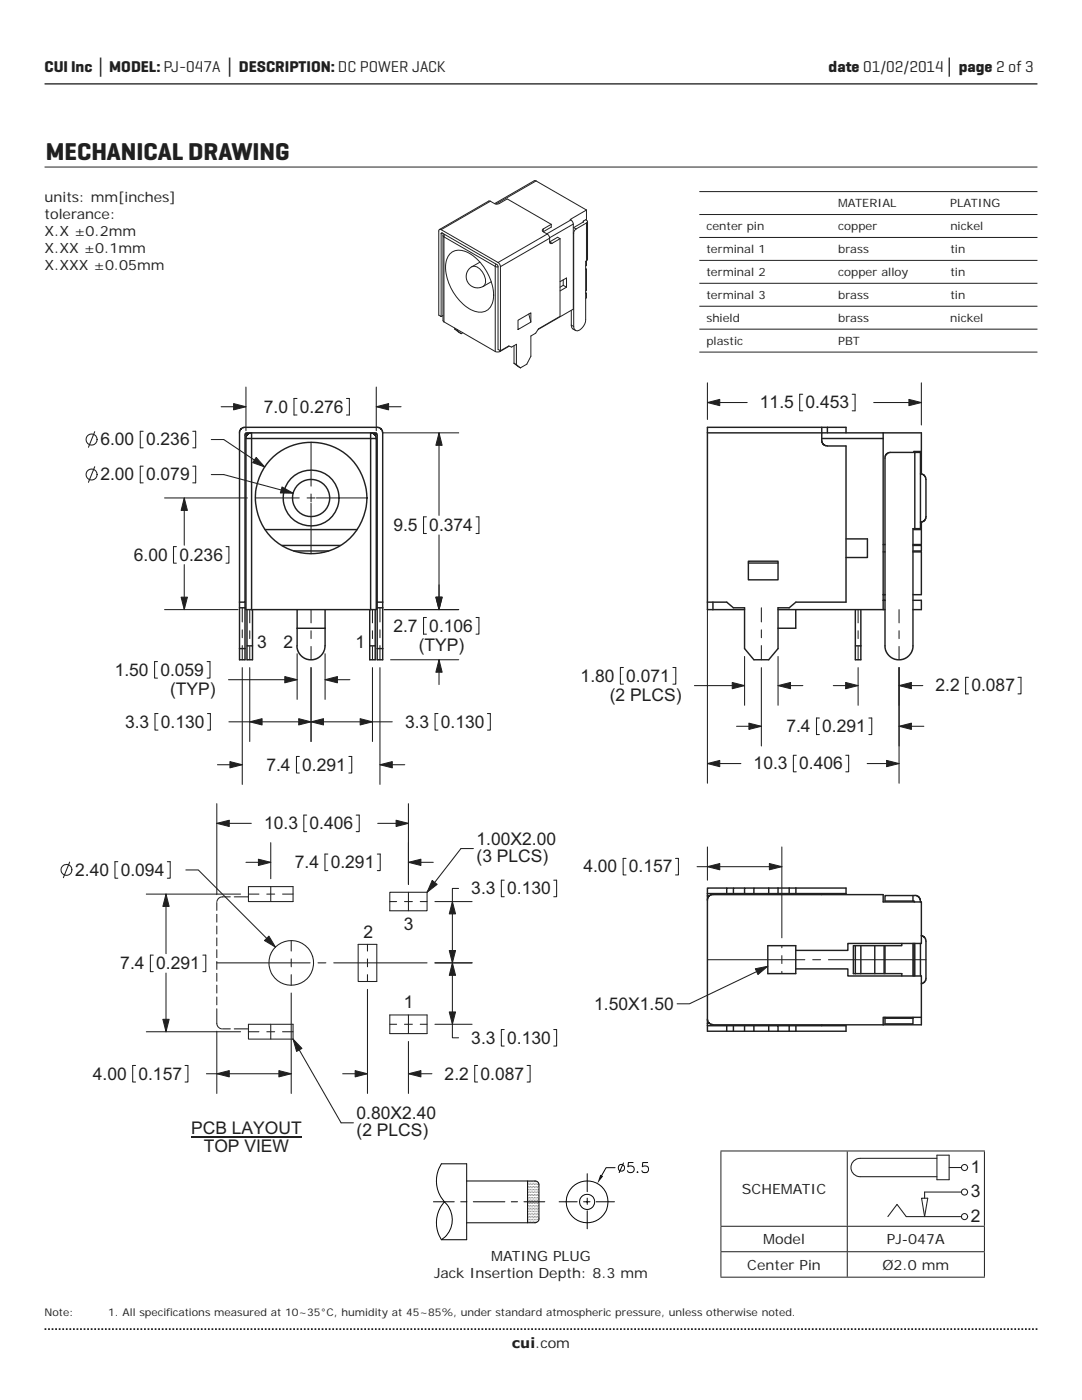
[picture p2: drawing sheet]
<svg xmlns="http://www.w3.org/2000/svg" width="216mm" height="279mm" viewBox="0 0 216 279" stroke-linecap="round" stroke-linejoin="round" font-family="sans-serif">
<path d="M8.9 16.7h198.1" fill="none" stroke="#231f20" stroke-width=".26"/>
<path d="M8.9 265.3h198.1" fill="none" stroke="#231f20" stroke-width=".35" stroke-dasharray=".4 .4 .4 .4 .4 .4" stroke-dashoffset=".7" stroke-linecap="butt"/>
<g fill="none" stroke="#231f20" stroke-width=".2">
<path d="M107 36.1l10 5.8M107 36.1h-.4l-7.9 4.5M107 36.1l-8 4.6M88 45.8h-.3l-.2 .3v16.8l.5 .3v-16.6M88 45.8l11.4 6.6M88.2 46.5l11.1 6.5 .1 16.7 .5 .3M88.2 46.5l-.2 .1M88.4 47l.2 .3M88.5 46.6l-.1 17.4 .2 .2M88.6 47.3v16.9M88.6 47.3l10.2 5.9M88.7 46.8l-.1 .5"/>
<path d="M90 50.5a3.4 3.4 0 0 1 4 .3 10 10 0 0 1 4.4 9.3 2.66 2.66 0 0 1-4.1 1.9 10.1 10.1 0 0 1-5.3-9.7l.2-.8zM94.2 53.2l-.6 .5-.5 1-.1 .9 .3 .7 .6 .6 .9 .5h.9l.7-.3M94.2 53.2a1.42 1.42 0 0 1 1.6 .6 3.2 3.2 0 0 1 1 2.9l-.4 .5 1.6-1M95.8 52.3l-1.6 .9M97.8 40.2a1.99 1.99 0 0 0 1.5 .5l1.9-1 8.8 5.1M97.8 40.2l-.3-.1-9.8 5.7M97.8 40.2l-9.8 5.6M98.8 53.2v16.9M98.8 53.2l.6 .1M98.9 52.7l-.1 .5M99.4 52.4l9.8-5.7 .4 .5 .1 .3-9.8 5.7-.2-.5zM99.9 53.2v16.8"/>
<path d="M108.4 45.7l-.2 .2 .2 .4M108.4 46.3l.8 .4M108.4 45.7v.6M109.7 48.3l.5 .3M109.7 47.5v.8M109.7 48.3a.29 .29 0 0 0 .1 .3 .29 .29 0 0 0 .4 0M110 44.8v.5l-1.6 1M110 44.8l-1.6 .9M111.7 47.6l-.4-.2-1.6 .9M111.7 56.2l1.3-.7v1.8l-1.3 .8M111.7 47.6l-1.5 1M111.7 47.6v15.5l-4.2 2.5-.6 .9-1 .6v4l-.8 1.6-1.3 .7"/>
<path d="M112.4 55.8v1.1l-.7 .4M112.4 56.9l.6 .4M113.9 43.9l.4 .4 .1 .4M113.9 43.9l-4.8 2.8M114.4 44.7v17l-7 4.1M114.4 46.5h.1M114.4 44.7l-4.7 2.7M114.5 46.5v18.7M114.5 45.4l-.1 .1M114.5 45.4l.5 .3M115 45.7l-.4 .5-.1 .3M116.4 44.1v.2"/>
<path d="M116.4 44.3l-1.9 1.1M116.9 53.6l.1 .1M116.9 58.4l.1 .1M116.9 43.9l.3 .2-.2 .4M117 41.9l-3.2 1.9 .1 .1M117 41.9v1.9l-.6 .3M117 53.7v4.3l-.1 .1M117 58.5v.9l-.1 .1M117 53.7l-.1 .1M117 58.5l-.1 .1M117 44.5v8.5l-.1 .1M117 44.5l-2 1.2"/>
<path d="M117.2 44.2v7.6l-.3 .3v11.7a2.36 2.36 0 0 1-1.9 2.2l-.3-.2-.2-.6M88.4 63l-.4 .2M88.6 64.2l10.2 5.9M90.7 65.5v.2M90.7 65.7l1.3 .9M90.7 65.7l.5 .2M91.2 65.9l.8 .7M91.2 65.8v.1M92.3 66.4l-.3 .2M98.8 70.1l.6 .1 .4-.1M99.8 70v.1M99.9 70l1.6-1 .6 .3 .9-.6v4.1"/>
<path d="M101.6 69.1l-1.8 1M102.6 72.5l.4 .3M102.6 69v3.5M102.6 72.5l1.2 .9M103 72.8l.8 .6M103.4 63.9l2.5-1.5v1.9l-2.5 1.5zM105.5 62.7l.4 1.6M114 64.9l.2 .7 .6 .3M114 64.9l.5 .3M114 61.9v3"/>
</g>
<g fill="none" stroke="#231f20" stroke-width=".29">
<path d="M49.1 87.5h1.1M49.1 87.5v34.2h1.1M49.1 87.5v-.4l.3-.4 .8-.3v1.1M50.2 87.5h23.8v-1.1h.3l.5 .4 .3 .7M50.2 87.5v34.2M74 87.5h1.1v34.2h-1.1zM141.2 86.4v35.3h1.1M141.2 86.4h42.6v8.2M164 87.5h12.2M164 85.3v2.8l.4 .7 .7 .2h3.7v31.2h-10l-1.3 1.1h-2.3v8.1l-1.8 2.3h-3l-1.8-2.3v-8.1h-2.3l-1.3-1.1h-3.8M164 85.3h-22.8v1.1M164 85.3h1.1"/>
<path d="M165.1 85.3v1.1M165.1 85.3h3.7v1.1M176.2 86.4v35.3M182.5 90.3h-5l-.7 .4-.2 .5v38.1l.2 .7 .5 .8 .6 .5 1.1 .4 1.2-.1 .9-.5 .7-.7 .4-1.1v-23.8h.3M182.5 90.3h1.2v15.2h-1.2zM183.7 94.6l.7 .2 .4 .9v7.6l-.5 .7-.6 .2M183.8 90.1h-1.4v.2M52.9 105.7h18.4M56.2 108.9h11.7M58.6 110h6.9M149.3 112h5.9v3.7h-5.9zM149.3 112.4h5.9"/>
<path d="M168.8 107.5h4.3v3.8h-4.3M176.2 110.1h.4M176.2 108.7h.4M176.6 119.8h-.4M176.6 118.7h-.4M182.2 108.9h1.6v1.1h-1.6M182.2 119.8h1.6v1.9h-1.6M182.2 110.1h1.6v8.6h-1.6M182.4 105.5v.2h1.4M183.8 104.2v4.5h-1.6M47.8 129.4h1.1M47.8 120.2h1.1l.1-33.7 .2-.1h25.8l.3 .5v44.8h1.1v-45.3l-.1-.4-.3-.5-.5-.2h-26.8l-.7 .4-.2 .5v45.5h1.1v-11.5"/>
<path d="M47.8 121.3h1.1M49.3 128.9v2.8h1.1v-2.8M49.3 121.7v7.2h1.1M50.2 121.7h23.8M50.4 121.7v7.2M59.3 121.7v7.2M59.3 125.4h5.6M64.9 121.7v7.2l-.2 .8-.4 .9-.8 .7-.6 .3-.5 .1-1.2-.1-.8-.5-.7-.7-.3-.7-.1-.8M73.8 128.9v2.8h1.1v-2.8M73.8 128.9h1.1M73.8 121.7v7.2M74.9 121.7v7.2"/>
<path d="M75.3 129.4h1.1M75.3 120.2h1.1M75.3 121.3h1.1M142.3 121.7h6.3M142.3 120.2v1.5M155.2 121.7h21.4M158.8 121.7v3.7h-3.6M170.7 121.7v10h1.1v-2.8M170.7 128.9h1.1M171.8 121.7v7.2M141.2 178.8h.3M141.2 179.6l.2-.7 .6-.4h34.2v1.5h7.6v8.3h-14.6v1.4h-10.4"/>
<path d="M141.2 178.3v.5M141.2 178.8v25.4M145 177.2h-3.8v1.1M146.3 177.2h-1.3v1.1M148.6 177.2h-2.3v1.1M150.4 177.2h-1.8v1.1M153.4 177.2h-3v1.1M153.4 177.2h15.4v1.1h-27.6M153.4 177.2v1.1M155.2 177.2v1.1M157.5 177.2v1.1M158.8 177.2v1.1"/>
<path d="M164 178.3v.2M182.2 178.7h-5.6v1.1h5.6M182.2 179.8l.3 .2M182.2 178.7v1.1M182.2 178.7h.3M182.5 178.7l.4 .1 .5 .3 .3 .9M153.2 188.7h5.6v5.6h-5.6zM158.8 193.4h10.4v1.4h14.6v9.7h-41.5M170.7 188.7v5.6M170.7 188.7h1.1M170.7 194.3h9.2v.5M170.7 188.7h-.4v5.6h.4"/>
<path d="M171.8 188.7v5.6M174.6 188.7v5.6M176.4 188.7v5.6M176.6 188.7v5.6M179.9 188.3v.4h-8.1M182.2 188.3v6.5M182.4 188.3v6.5M182.5 188.3v6.5M183.7 188.3v6.5M183.8 186.7l.7 .4 .3 .7v7.6l-.3 .6-.7 .3M141.2 204.2h.3M141.2 203.4l.2 .8 .9 .3"/>
<path d="M141.2 204.7v1.1h27.6v-1.1h-13.6M141.2 204.7h9.2M141.2 204.2v.5M145 204.7v1.1M146.3 204.7v1.1M148.6 204.7v1.1M150.4 204.7h3v1.1M150.4 204.7v1.1M153.4 204.7h1.8v1.1M157.5 204.7v1.1M158.8 204.7v1.1M164 204.5v.2"/>
<path d="M176.6 203v1.3h5.6v-1.1M176.6 203.2h5.6M182.2 203v.2M183.8 203h-7.6v1.5"/>
<circle cx="62.1" cy="99.4" r="5.6"/>
<circle cx="62.1" cy="99.4" r="11.1"/>
<circle cx="62.1" cy="99.4" r="3.7"/>
</g>
<g fill="none" stroke="#231f20" stroke-width=".21">
<path d="M13.9 172l-1.3 3.2M23.5 172h-.6v3.3h.6M29.2 178.4h18.8M33.1 178.4v11.9M33.4 172h.6v3.3h-.6M37.1 173.6h2.5l15.4 15.4M43.3 164.3h6.8M43.3 160.4v18.1M46 179h-1.6a1.18 1.18 0 0 0-1.1 .9M46.7 179h2.9M49.1 172.1h4.9M49.6 178.4h2.1"/>
<path d="M49.6 176.9h8.9v3h-8.9zM53.2 178.4h1.6M54 168.2v7.2M54 176.9v3M56.4 178.4h2.1M61.2 162.7h-.6v3.3h.6M65.4 170.4h-.6v3.3h.6M71.1 162.7h.6v3.3h-.6M75.3 170.4h.6v3.3h-.6M75.4 164.3h6.1M77.8 179.9h1.3M77.8 178.1h7.4v3.7h-7.4z"/>
<path d="M80.7 179.9h1.6M81.5 160.4v16.1M81.5 172.1h4.9M81.5 178.1v3.7M83.9 179.9h1.3M86.8 179.9h7.4M91.5 177.3h-1.2v29.8h1.2M100.6 175.7h-.6v3.3h.6M110.5 175.7h.6v3.3h-.6M30.6 190.6h-.6v3.3h.6M33.1 194.2v11.7M40.5 190.6h.6v3.3h-.6"/>
<path d="M43.3 192.2h18.6M43.3 180.1v1.6M43.3 182.5v1.5M43.3 184.8v1.6M43.3 187.2v1.6M43.3 189.5v1.6M43.3 191.9v1.6M43.3 194.3v1.5M43.3 196.6v1.6M43.3 199v1.5M58.1 198.2v20M58.1 187.7v2.1"/>
<path d="M58.1 191.4v1.5M58.1 194.5v2.1M63.5 192.2h1.5M66.6 192.2h18.6M71.5 188.5h3.7v7.4h-3.7zM73.3 188.5v1.3M73.3 191.4v1.5M73.3 194.5v1.4M73.3 197.5v20.7M86.8 192.2h7.4M27 212.6h-.5v3.3h.5M29.2 205.9h18.8"/>
<path d="M36.9 212.6h.6v3.3h-.6M41.2 214.3h16.9M43.3 205.8v12.4M43.3 201.3v2.9a1.12 1.12 0 0 0 .9 1.1M44.4 205.3h1.6M46.7 205.3h2.9M49.6 205.9h2.1M49.6 204.4h8.9v3h-8.9zM53.2 205.9h1.6M54 204.4v3M56.4 205.9h2.1M68.4 214.3h4.9"/>
<path d="M77.8 204.4h1.3M77.8 202.6h7.4v3.7h-7.4zM80.7 204.4h1.6M81.5 202.6v3.7M81.5 207.8v10.4M81.5 214.3h4.7M83.9 204.4h1.3M86.8 204.4h7.4M95.3 212.6h-.6v3.3h.6M100.6 205.5h-.6v3.3h.6M105.2 212.6h.6v3.3h-.6M110.5 205.5h.6v3.3h-.6"/>
<path d="M183.9 239.1h1.2l-.6 3.7zM187 230.5h2.4v4.9h-2.4zM187 231.2h-15.4a1.83 1.83 0 0 0-1.8 1.8 1.83 1.83 0 0 0 1.8 1.8h15.4M189.4 233h2.5M191.9 237.9h-7.4v1.2M191.9 242.8h-11.1l-1.8-2.4-1.8 2.4"/>
<circle cx="13.3" cy="173.6" r="1.09"/>
<circle cx="58.1" cy="192.2" r="4.5"/>
<circle cx="192.5" cy="233" r=".61"/>
<circle cx="192.5" cy="237.9" r=".61"/>
<circle cx="192.5" cy="242.8" r=".61"/>
</g>
<path d="M33.1 178.4l.7 2.5h-1.3z" fill="#231f20"/>
<path d="M33.1 178.4l.7 2.5h-1.3z" fill="none" stroke="#231f20" stroke-width=".2"/>
<path d="M32.5 203.4h1.3l-.7 2.5z" fill="#231f20"/>
<path d="M32.5 203.4h1.3l-.7 2.5z" fill="none" stroke="#231f20" stroke-width=".2"/>
<path d="M43.3 214.3l2.4-.6v1.2z" fill="#231f20"/>
<path d="M43.3 214.3l2.4-.6v1.2z" fill="none" stroke="#231f20" stroke-width=".2"/>
<path d="M55.6 213.7l2.5 .6-2.5 .6z" fill="#231f20"/>
<path d="M55.6 213.7l2.5 .6-2.5 .6z" fill="none" stroke="#231f20" stroke-width=".2"/>
<path d="M43.3 164.3l2.4-.6v1.2z" fill="#231f20"/>
<path d="M43.3 164.3l2.4-.6v1.2z" fill="none" stroke="#231f20" stroke-width=".2"/>
<path d="M79 163.7l2.5 .6-2.5 .6z" fill="#231f20"/>
<path d="M79 163.7l2.5 .6-2.5 .6z" fill="none" stroke="#231f20" stroke-width=".2"/>
<path d="M51.6 171.5l2.4 .6-2.4 .6z" fill="#231f20"/>
<path d="M51.6 171.5l2.4 .6-2.4 .6z" fill="none" stroke="#231f20" stroke-width=".2"/>
<path d="M81.5 172.1l2.5-.6v1.2z" fill="#231f20"/>
<path d="M81.5 172.1l2.5-.6v1.2z" fill="none" stroke="#231f20" stroke-width=".2"/>
<path d="M70.9 213.7l2.4 .6-2.4 .6z" fill="#231f20"/>
<path d="M70.9 213.7l2.4 .6-2.4 .6z" fill="none" stroke="#231f20" stroke-width=".2"/>
<path d="M81.5 214.3l2.5-.6v1.2z" fill="#231f20"/>
<path d="M81.5 214.3l2.5-.6v1.2z" fill="none" stroke="#231f20" stroke-width=".2"/>
<path d="M90.3 179.9l.6 2.5h-1.3z" fill="#231f20"/>
<path d="M90.3 179.9l.6 2.5h-1.3z" fill="none" stroke="#231f20" stroke-width=".2"/>
<path d="M89.6 189.7h1.3l-.6 2.5z" fill="#231f20"/>
<path d="M89.6 189.7h1.3l-.6 2.5z" fill="none" stroke="#231f20" stroke-width=".2"/>
<path d="M90.3 192.2l.6 2.4h-1.3z" fill="#231f20"/>
<path d="M90.3 192.2l.6 2.4h-1.3z" fill="none" stroke="#231f20" stroke-width=".2"/>
<path d="M89.6 202h1.3l-.6 2.4z" fill="#231f20"/>
<path d="M89.6 202h1.3l-.6 2.4z" fill="none" stroke="#231f20" stroke-width=".2"/>
<path d="M52.8 187.7l.9-.9 1.3 2.2z" fill="#231f20"/>
<path d="M52.8 187.7l.9-.9 1.3 2.2z" fill="none" stroke="#231f20" stroke-width=".2"/>
<g fill="none" stroke="#231f20" stroke-width=".21">
<path d="M141.2 121.7v34.6M151.9 121.3v2.8M151.9 125.7v1.6M151.9 128.8v2.9M151.9 133.2v15.7M166.3 136.8h4.9M171.2 121.7v2.6M171.2 125.9v1.6M171.2 129v2.7M171.2 133.2v7.6M179.4 121.7v2.6M179.4 125.9v1.6"/>
<path d="M179.4 129v2.7M179.4 133.2v23.1M179.4 136.8h4.7M193.3 135.2h-.6v3.3h.6M203.1 135.2h.6v3.3h-.6M141.2 152.4h6.6M147 144.9h4.9M158.9 150.7h-.6v3.3h.6M163.5 143.3h-.6v3.3h.6M168.8 150.7h.5v3.3h-.5M173 152.4h6.4M173.4 143.3h.5v3.3h-.5"/>
<path d="M179.4 144.9h4.9"/>
</g>
<path d="M179.4 144.9l2.5-.6v1.3z" fill="#231f20"/>
<path d="M179.4 144.9l2.5-.6v1.3z" fill="none" stroke="#231f20" stroke-width=".2"/>
<path d="M149.4 144.3l2.5 .6-2.5 .7z" fill="#231f20"/>
<path d="M149.4 144.3l2.5 .6-2.5 .7z" fill="none" stroke="#231f20" stroke-width=".2"/>
<path d="M168.7 136.2l2.5 .6-2.5 .7z" fill="#231f20"/>
<path d="M168.7 136.2l2.5 .6-2.5 .7z" fill="none" stroke="#231f20" stroke-width=".2"/>
<path d="M179.4 136.8l2.5-.6v1.3z" fill="#231f20"/>
<path d="M179.4 136.8l2.5-.6v1.3z" fill="none" stroke="#231f20" stroke-width=".2"/>
<path d="M141.2 152.4l2.4-.6v1.2z" fill="#231f20"/>
<path d="M141.2 152.4l2.4-.6v1.2z" fill="none" stroke="#231f20" stroke-width=".2"/>
<path d="M176.9 151.8l2.5 .6-2.5 .6z" fill="#231f20"/>
<path d="M176.9 151.8l2.5 .6-2.5 .6z" fill="none" stroke="#231f20" stroke-width=".2"/>
<g fill="none" stroke="#231f20" stroke-width=".21">
<path d="M32.8 99.4h16.6M36.8 99.4v9.4M50.9 99.4h8.8M61.3 99.4h1.6M62.1 88.2v8.8M62.1 98.6v1.6M63.1 99.4h10.1M35.2 109.1h-.6v3.3h.6M36.8 112.7v9M45.1 109.1h.6v3.3h-.6M62.1 100.4v10.1M32.8 121.7h14.7"/>
<path d="M48.3 121.3v2.8M48.3 125.7v1.6M48.3 128.8v2.9M48.3 133.2v23.3M49.8 121.7v2.6M49.8 125.9v1.6M49.8 129v2.7M49.8 133.2v14.8M62.1 121.7v2.6M62.1 125.9v1.6M62.1 129v2.7M62.1 133.2v14.8"/>
<path d="M74.3 121.7v2.6M74.3 125.9v1.6M74.3 129v2.7M74.3 133.2v14.8M75.8 121.3v2.8M75.8 125.7v1.6M75.8 128.8v2.9M75.8 133.2v23.3M31.5 142.4h-.6v3.3h.6M41.4 142.4h.6v3.3h-.6M43.4 152.6h4.9M45.7 144.1h32.6"/>
<path d="M59.7 151h-.5v3.3h.5M69.6 151h.6v3.3h-.6M75.8 152.6h5M87.4 142.4h-.6v3.3h.6M97.3 142.4h.5v3.3h-.5"/>
</g>
<path d="M36.1 119.2h1.3l-.6 2.5z" fill="#231f20"/>
<path d="M36.1 119.2h1.3l-.6 2.5z" fill="none" stroke="#231f20" stroke-width=".2"/>
<path d="M36.8 99.4l.6 2.5h-1.3z" fill="#231f20"/>
<path d="M36.8 99.4l.6 2.5h-1.3z" fill="none" stroke="#231f20" stroke-width=".2"/>
<path d="M49.8 144.1l2.5-.7v1.3z" fill="#231f20"/>
<path d="M49.8 144.1l2.5-.7v1.3z" fill="none" stroke="#231f20" stroke-width=".2"/>
<path d="M59.6 143.4l2.5 .7-2.5 .6z" fill="#231f20"/>
<path d="M59.6 143.4l2.5 .7-2.5 .6z" fill="none" stroke="#231f20" stroke-width=".2"/>
<path d="M62.1 144.1l2.5-.7v1.3z" fill="#231f20"/>
<path d="M62.1 144.1l2.5-.7v1.3z" fill="none" stroke="#231f20" stroke-width=".2"/>
<path d="M71.9 143.4l2.4 .7-2.4 .6z" fill="#231f20"/>
<path d="M71.9 143.4l2.4 .7-2.4 .6z" fill="none" stroke="#231f20" stroke-width=".2"/>
<path d="M45.9 152l2.4 .6-2.4 .6z" fill="#231f20"/>
<path d="M45.9 152l2.4 .6-2.4 .6z" fill="none" stroke="#231f20" stroke-width=".2"/>
<path d="M75.8 152.6l2.5-.6v1.2z" fill="#231f20"/>
<path d="M75.8 152.6l2.5-.6v1.2z" fill="none" stroke="#231f20" stroke-width=".2"/>
<path d="M124.9 171.3h-.6v3.3h.6M134.8 171.3h.6v3.3h-.6M139.1 173h16.9M141.2 169v6.7M156 169v18.2M141.2 191.5h19.4M156 188.7v.4M156 190.7v1.6M156 193.9v.4M162.2 191.5h1.5M165.3 191.5h19.5" fill="none" stroke="#231f20" stroke-width=".21"/>
<path d="M141.2 173l2.4-.7v1.3z" fill="#231f20"/>
<path d="M141.2 173l2.4-.7v1.3z" fill="none" stroke="#231f20" stroke-width=".2"/>
<path d="M153.5 172.3l2.5 .7-2.5 .6z" fill="#231f20"/>
<path d="M153.5 172.3l2.5 .7-2.5 .6z" fill="none" stroke="#231f20" stroke-width=".2"/>
<path d="M94.5 169.3h-2.5l-6.8 8.8M58.5 207.4l9.6 16.7h2.4" fill="none" stroke="#231f20" stroke-width=".21"/>
<path d="M38.1 226.9h22.1" fill="none" stroke="#231f20" stroke-width=".26"/>
<path d="M86.2 175.7l1 .8-2 1.6z" fill="#231f20"/>
<path d="M86.2 175.7l1 .8-2 1.6z" fill="none" stroke="#231f20" stroke-width=".2"/>
<path d="M58.5 207.4l1.8 1.8-1.1 .6z" fill="#231f20"/>
<path d="M58.5 207.4l1.8 1.8-1.1 .6z" fill="none" stroke="#231f20" stroke-width=".2"/>
<path d="M141.2 76.4v7.3M160.2 78.7h-.6v3.3h.6M170 78.7h.6v3.3h-.6M183.8 76.4v8.4M141.2 80.3h7.9M174.3 80.3h9.5M124.4 133.2h-.6v3.3h.6M134.3 133.2h.5v3.3h-.5M138.6 136.8h10M148.6 131v9.8M155.2 131v9.8M155.2 136.8h5" fill="none" stroke="#231f20" stroke-width=".21"/>
<path d="M181.4 79.7l2.4 .6-2.4 .7z" fill="#231f20"/>
<path d="M181.4 79.7l2.4 .6-2.4 .7z" fill="none" stroke="#231f20" stroke-width=".2"/>
<path d="M141.2 80.3l2.4-.6v1.3z" fill="#231f20"/>
<path d="M141.2 80.3l2.4-.6v1.3z" fill="none" stroke="#231f20" stroke-width=".2"/>
<path d="M146.1 136.2l2.5 .6-2.5 .7z" fill="#231f20"/>
<path d="M146.1 136.2l2.5 .6-2.5 .7z" fill="none" stroke="#231f20" stroke-width=".2"/>
<path d="M155.2 136.8l2.5-.6v1.3z" fill="#231f20"/>
<path d="M155.2 136.8l2.5-.6v1.3z" fill="none" stroke="#231f20" stroke-width=".2"/>
<g fill="none" stroke="#231f20" stroke-width=".21">
<path d="M49.1 77.2v8.7M59.3 79.5h-.6v3.3h.6M69.1 79.5h.6v3.3h-.6M75.1 77.2v8.7M18.9 86.1l-1.3 3.2M18.9 93.1l-1.3 3.2M28.6 93h-.6v3.4h.6M28.6 86.1h-.6v3.3h.6M38.5 93h.5v3.4h-.5M38.5 86.1h.5v3.3h-.5M42.2 87.7h2.4l8.2 5.5M42.2 94.7h2.4l13.9 3.7"/>
<path d="M44.1 81.2h5M75.1 81.2h4.9M76.4 86.4h15.1M87.6 86.4v16.5M85.1 103.1h-.6v3.4h.6M87.6 106.8v14.9M95 103.1h.6v3.4h-.6M31.4 132h-.6v3.3h.6M41.3 132h.6v3.3h-.6M45.6 135.6h13.7M59.3 130.5v9.1M64.9 130.5v9.1"/>
<path d="M64.9 135.6h4.9M76.7 121.7h14.8M77.9 131.7h13.6M85.1 123.2h-.6v3.4h.6M87.6 131.7v4.9M95 123.2h.6v3.4h-.6"/>
<circle cx="18.3" cy="87.7" r="1.1"/>
<circle cx="18.3" cy="94.7" r="1.09"/>
</g>
<path d="M87 119.2h1.2l-.6 2.5z" fill="#231f20"/>
<path d="M87 119.2h1.2l-.6 2.5z" fill="none" stroke="#231f20" stroke-width=".2"/>
<path d="M87.6 131.7l.6 2.5h-1.2z" fill="#231f20"/>
<path d="M87.6 131.7l.6 2.5h-1.2z" fill="none" stroke="#231f20" stroke-width=".2"/>
<path d="M75.1 81.2l2.4-.7v1.3z" fill="#231f20"/>
<path d="M75.1 81.2l2.4-.7v1.3z" fill="none" stroke="#231f20" stroke-width=".2"/>
<path d="M46.6 80.5l2.5 .7-2.5 .6z" fill="#231f20"/>
<path d="M46.6 80.5l2.5 .7-2.5 .6z" fill="none" stroke="#231f20" stroke-width=".2"/>
<path d="M87.6 86.4l.6 2.5h-1.2z" fill="#231f20"/>
<path d="M87.6 86.4l.6 2.5h-1.2z" fill="none" stroke="#231f20" stroke-width=".2"/>
<path d="M51.1 91.3l1.7 1.9-2.4-.9z" fill="#231f20"/>
<path d="M51.1 91.3l1.7 1.9-2.4-.9z" fill="none" stroke="#231f20" stroke-width=".2"/>
<path d="M56.3 97.2l2.2 1.2h-2.6z" fill="#231f20"/>
<path d="M56.3 97.2l2.2 1.2h-2.6z" fill="none" stroke="#231f20" stroke-width=".2"/>
<path d="M87 119.2h1.2l-.6 2.5z" fill="#231f20"/>
<path d="M87 119.2h1.2l-.6 2.5z" fill="none" stroke="#231f20" stroke-width=".2"/>
<path d="M64.9 135.6l2.4-.6v1.3z" fill="#231f20"/>
<path d="M64.9 135.6l2.4-.6v1.3z" fill="none" stroke="#231f20" stroke-width=".2"/>
<path d="M56.8 135l2.5 .6-2.5 .7z" fill="#231f20"/>
<path d="M56.8 135l2.5 .6-2.5 .7z" fill="none" stroke="#231f20" stroke-width=".2"/>
<path d="M153.2 192.8l-15.6 7.5h-2.5" fill="none" stroke="#231f20" stroke-width=".21"/>
<path d="M150.7 193.3l2.5-.5-2 1.7z" fill="#231f20"/>
<g fill="none" stroke="#231f20" stroke-width=".2">
<path d="M8.9 33.3h198.1M139.5 38.2h67.5M139.5 42.8h67.5M139.5 47.4h67.5M139.5 52h67.5M139.5 56.5h67.5M139.5 61.1h67.5M139.5 65.7h67.5M139.5 70.3h67.5M150.7 193.3l2.5-.5-2 1.7zM143.8 229.7h52.7M143.9 229.8v14.8"/>
<path d="M169.1 229.8v14.8M196.4 229.8v14.8M143.8 244.7h52.7M143.8 249.8h52.7M143.8 254.9h52.7M143.9 244.8v4.9M143.9 249.9v4.9M169.1 244.8v4.9M169.1 249.9v4.9M196.4 244.8v4.9M196.4 249.9v4.9"/>
</g>
<g fill="none" stroke="#020303" stroke-width=".2">
<path d="M86.5 239.8h4.1M88.7 239.8a6.3 6.3 0 0 1-.6-7.5h5v15.1h-5a6.3 6.3 0 0 1 .6-7.6 4.8 4.8 0 0 1-.6 7.6M91.9 239.8h1.3M93.1 235.7h13.7a.73 .73 0 0 1 .7 .8v6.8a.81 .81 0 0 1-.7 .7h-13.7M94.4 239.8h6.3M102 239.8h1.3M104.5 239.8h4.2M105.3 235.7v8.3M111.6 239.8h3.6M116.4 239.8h1.3M117.2 234.2v3.6M117.2 239.1v1.3"/>
<path d="M119 239.8h3.6M122.7 233h-1.8l-.9 1.6M117.2 241.6v3.6"/>
<circle cx="117.2" cy="239.8" r="4.2"/>
<circle cx="117.2" cy="239.9" r="1.51"/>
</g>
<path d="M119.8 234.4l.5 .3-1.1 1.5z" fill="#020303"/>
<g fill="none" stroke="#020303" stroke-width=".2">
<path d="M105.4 239.5v.1M105.4 238.9v.1M105.4 238.3v.1M105.4 237.7h.1M105.4 237v.1M105.4 236.4v.1M105.4 235.8v.1M105.5 239.9v.1M105.5 239.2v.1M105.5 238.6v.1M105.5 238h.1M105.5 237.3v.1"/>
<path d="M105.5 236.7v.1M105.5 236.1v.1M105.7 239.5v.1M105.7 238.9v.1M105.7 238.3v.1M105.7 237.7h.1M105.7 237v.1M105.7 236.4v.1M105.7 235.8v.1M105.8 239.9v.1M105.8 239.2v.1M105.8 238.6v.1"/>
<path d="M105.8 238h.1M105.8 237.3v.1M105.8 236.7v.1M105.8 236.1v.1M106 239.5v.1M106 238.9v.1M106 238.3v.1M106 237.7h.1M106 237v.1M106 236.4v.1M106 235.8v.1M106.2 239.9v.1"/>
<path d="M106.2 239.2v.1M106.2 238.6v.1M106.2 238h.1M106.2 237.3v.1M106.2 236.7v.1M106.2 236.1v.1M106.3 239.5v.1M106.3 238.9v.1M106.3 238.3v.1M106.3 237.7h.1M106.3 237v.1M106.3 236.4v.1"/>
<path d="M106.3 235.8v.1M106.5 239.9v.1M106.5 239.2v.1M106.5 238.6v.1M106.5 238h.1M106.5 237.3v.1M106.5 236.7v.1M106.5 236.1v.1M106.6 239.5v.1M106.6 238.9v.1M106.6 238.3v.1M106.6 237.7h.1"/>
<path d="M106.6 237v.1M106.6 236.4v.1M106.6 235.8v.1M106.8 239.9v.1M106.8 239.2v.1M106.8 238.6v.1M106.8 238h.1M106.8 237.3v.1M106.8 236.7v.1M106.8 236.1v.1M106.9 239.5v.1M106.9 238.9v.1"/>
<path d="M106.9 238.3v.1M106.9 237.7h.1M106.9 237v.1M106.9 236.4v.1M106.9 235.8v.1M107.1 239.9v.1M107.1 239.2v.1M107.1 238.6v.1M107.1 238h.1M107.1 237.3v.1M107.1 236.7v.1M107.1 236.1v.1"/>
<path d="M107.2 239.5v.1M107.2 238.9v.1M107.2 238.3v.1M107.2 237.7h.1M107.2 237v.1M107.2 236.4v.1M107.4 239.9v.1M107.4 239.2v.1M107.4 238.6v.1M107.4 238h.1M107.4 237.3v.1M107.4 236.7v.1"/>
<path d="M107.4 236.1v.1M117 239.8h.3M117.2 239.8v.2M124.4 232.1l-.9 1.9M126.3 232h-.9l-.1 .9a.72 .72 0 0 1 1.1 0 .72 .72 0 0 1-.2 1.1 .72 .72 0 0 1-1-.4M127.2 233.8l-.1 .1h.2M129.2 232h-.9l-.1 .9a.71 .71 0 0 1 1-.1 .71 .71 0 0 1-.1 1.1 .71 .71 0 0 1-1-.3M105.3 243.9v.1M105.3 243.3v.1M105.3 242.7v.1M105.4 242.1v.1M105.4 241.4v.1"/>
<path d="M105.4 240.8v.1M105.4 240.2v.1M105.5 243.6v.1M105.5 243v.1M105.5 242.4v.1M105.5 241.8v.1M105.5 241.1v.1M105.5 240.5v.1M105.7 243.9v.1M105.7 243.3v.1M105.7 242.7v.1M105.7 242.1v.1"/>
<path d="M105.7 241.4v.1M105.7 240.8v.1M105.7 240.2v.1M105.8 243.6v.1M105.8 243v.1M105.8 242.4v.1M105.8 241.8v.1M105.8 241.1v.1M105.8 240.5v.1M106 243.9v.1M106 243.3v.1M106 242.7v.1"/>
<path d="M106 242.1v.1M106 241.4v.1M106 240.8v.1M106 240.2v.1M106.2 243.6v.1M106.2 243v.1M106.2 242.4v.1M106.2 241.8v.1M106.2 241.1v.1M106.2 240.5v.1M106.3 243.9v.1M106.3 243.3v.1"/>
<path d="M106.3 242.7v.1M106.3 242.1v.1M106.3 241.4v.1M106.3 240.8v.1M106.3 240.2v.1M106.5 243.6v.1M106.5 243v.1M106.5 242.4v.1M106.5 241.8v.1M106.5 241.1v.1M106.5 240.5v.1M106.6 243.9v.1"/>
<path d="M106.6 243.3v.1M106.6 242.7v.1M106.6 242.1v.1M106.6 241.4v.1M106.6 240.8v.1M106.6 240.2v.1M106.8 243.6v.1M106.8 243v.1M106.8 242.4v.1M106.8 241.8v.1M106.8 241.1v.1M106.8 240.5v.1"/>
<path d="M106.9 243.3v.1M106.9 242.7v.1M106.9 242.1v.1M106.9 241.4v.1M106.9 240.8v.1M106.9 240.2v.1M107.1 243.6v.1M107.1 243v.1M107.1 242.4v.1M107.1 241.8v.1M107.1 241.1v.1M107.1 240.5v.1"/>
<path d="M107.2 243.3v.1M107.2 242.7v.1M107.2 242.1v.1M107.2 241.4v.1M107.2 240.8v.1M107.2 240.2v.1M107.4 243v.1M107.4 242.4v.1M107.4 241.8v.1M107.4 241.1v.1M107.4 240.5v.1"/>
<circle cx="124" cy="233.1" r=".68"/>
</g>
<text font-size="4.9" fill="#231f20" x="9.1" y="31.9">MECHANICAL DRAWING</text>
<g font-size="3.5" fill="#231f20">
<text x="52.7" y="82.3">7.0</text>
<text x="59.8" y="82.3">0.276</text>
<text x="151.6" y="81.5">11.5</text>
<text x="160.7" y="81.5">0.453</text>
<text x="20" y="88.9">6.00</text>
<text x="29.1" y="88.9">0.236</text>
<text x="20" y="95.9">2.00</text>
<text x="29.1" y="95.9">0.079</text>
<text x="78.5" y="106">9.5</text>
<text x="85.7" y="106">0.374</text>
<text x="26.7" y="111.9">6.00 0.236</text>
<text x="51.3" y="129.3">3</text>
<text x="56.6" y="129.3">2</text>
<text x="70.9" y="129.3">1</text>
<text x="78.5" y="126.1">2.7</text>
<text x="83.5" y="130">(TYP)</text>
<text x="85.7" y="126.1">0.106</text>
<text x="22.9" y="134.9">1.50 0.059</text>
<text x="115.9" y="136">1.80 0.071</text>
<text x="186.7" y="138">2.2</text>
<text x="193.8" y="138">0.087</text>
<text x="33.9" y="138.8">(TYP)</text>
<text x="121.7" y="139.9">(2 PLCS)</text>
<text x="25" y="145.2">3.3 0.130</text>
<text x="80.8" y="145.2">3.3 0.130</text>
<text x="156.9" y="146.1">7.4</text>
<text x="164.1" y="146.1">0.291</text>
<text x="53.2" y="153.8">7.4 0.291</text>
<text x="150.4" y="153.5">10.3</text>
<text x="159.5" y="153.5">0.406</text>
<text x="52.7" y="165.5">10.3 0.406</text>
<text x="58.8" y="173.3">7.4 0.291</text>
<text x="95.1" y="172">(3 PLCS)</text>
<text x="95.1" y="168.6">1.00X2.00</text>
<text x="15" y="174.8">2.40 0.094</text>
<text x="94" y="178.5">3.3 0.130</text>
<text x="116.4" y="174.1">4.00 0.157</text>
<text x="80.6" y="185.5">3</text>
<text x="72.5" y="187.1">2</text>
<text x="24" y="193.4">7.4 0.291</text>
<text x="80.6" y="201.1">1</text>
<text x="118.6" y="201.6">1.50X1.50</text>
<text x="94" y="208.3">3.3 0.130</text>
<text x="18.5" y="215.5">4.00 0.157</text>
<text x="88.7" y="215.5">2.2 0.087</text>
<text x="38.1" y="226.4">PCB LAYOUT</text>
<text x="71.2" y="223.3">0.80X2.40</text>
<text x="71.2" y="226.8">(2 PLCS)</text>
<text x="40.6" y="229.9">TOP VIEW</text>
<text x="193.7" y="234">1</text>
<text x="193.7" y="238.9">3</text>
<text x="193.7" y="243.8">2</text>
</g>
<g font-size="3.2" fill="#231f20">
<text x="8.9" y="14.3">CUI Inc │ MODEL: PJ-047A │ DESCRIPTION: DC POWER JACK</text>
<text x="165.3" y="14.3">date 01/02/2014│ page 2 of 3</text>
</g>
<g font-size="2.8" fill="#231f20">
<text x="8.9" y="40.3">units: mm[inches]</text>
<text x="8.9" y="43.7">tolerance:</text>
<text x="8.9" y="47.1">X.X ±0.2mm</text>
<text x="8.9" y="50.5">X.XX ±0.1mm</text>
<text x="8.9" y="53.9">X.XXX ±0.05mm</text>
<text x="148" y="238.3">SCHEMATIC</text>
<text x="98" y="251.6">MATING PLUG</text>
<text x="152.3" y="248.3">Model</text>
<text x="177" y="248.3">PJ-047A</text>
<text x="86.6" y="255">Jack Insertion Depth: 8.3 mm</text>
<text x="149.1" y="253.4">Center Pin</text>
<text x="176.1" y="253.4">Ø2.0 mm</text>
<text x="102.2" y="269">cui.com</text>
</g>
<g font-size="2.3" fill="#231f20">
<text x="167.3" y="41.4">MATERIAL</text>
<text x="189.6" y="41.4">PLATING</text>
<text x="141" y="46">center pin</text>
<text x="167.3" y="46">copper</text>
<text x="189.6" y="46">nickel</text>
<text x="141" y="50.6">terminal 1</text>
<text x="167.3" y="50.6">brass</text>
<text x="189.6" y="50.6">tin</text>
<text x="141" y="55.1">terminal 2</text>
<text x="141" y="59.7">terminal 3</text>
<text x="167.3" y="55.1">copper alloy</text>
<text x="167.3" y="59.7">brass</text>
<text x="189.6" y="55.1">tin</text>
<text x="189.6" y="59.7">tin</text>
<text x="141" y="64.3">shield</text>
<text x="167.3" y="64.3">brass</text>
<text x="189.6" y="64.3">nickel</text>
<text x="141" y="68.9">plastic</text>
<text x="167.3" y="68.9">PBT</text>
</g>
<g font-size="2.1" fill="#231f20">
<text x="8.9" y="262.7">Note:</text>
<text x="21.6" y="262.7">1. All specifcations measured at 10~35°C, humidity at 45~85%, under standard atmospheric pressure, unless otherwise noted.</text>
<text x="33.2" y="262.7">i</text>
</g>
</svg>
